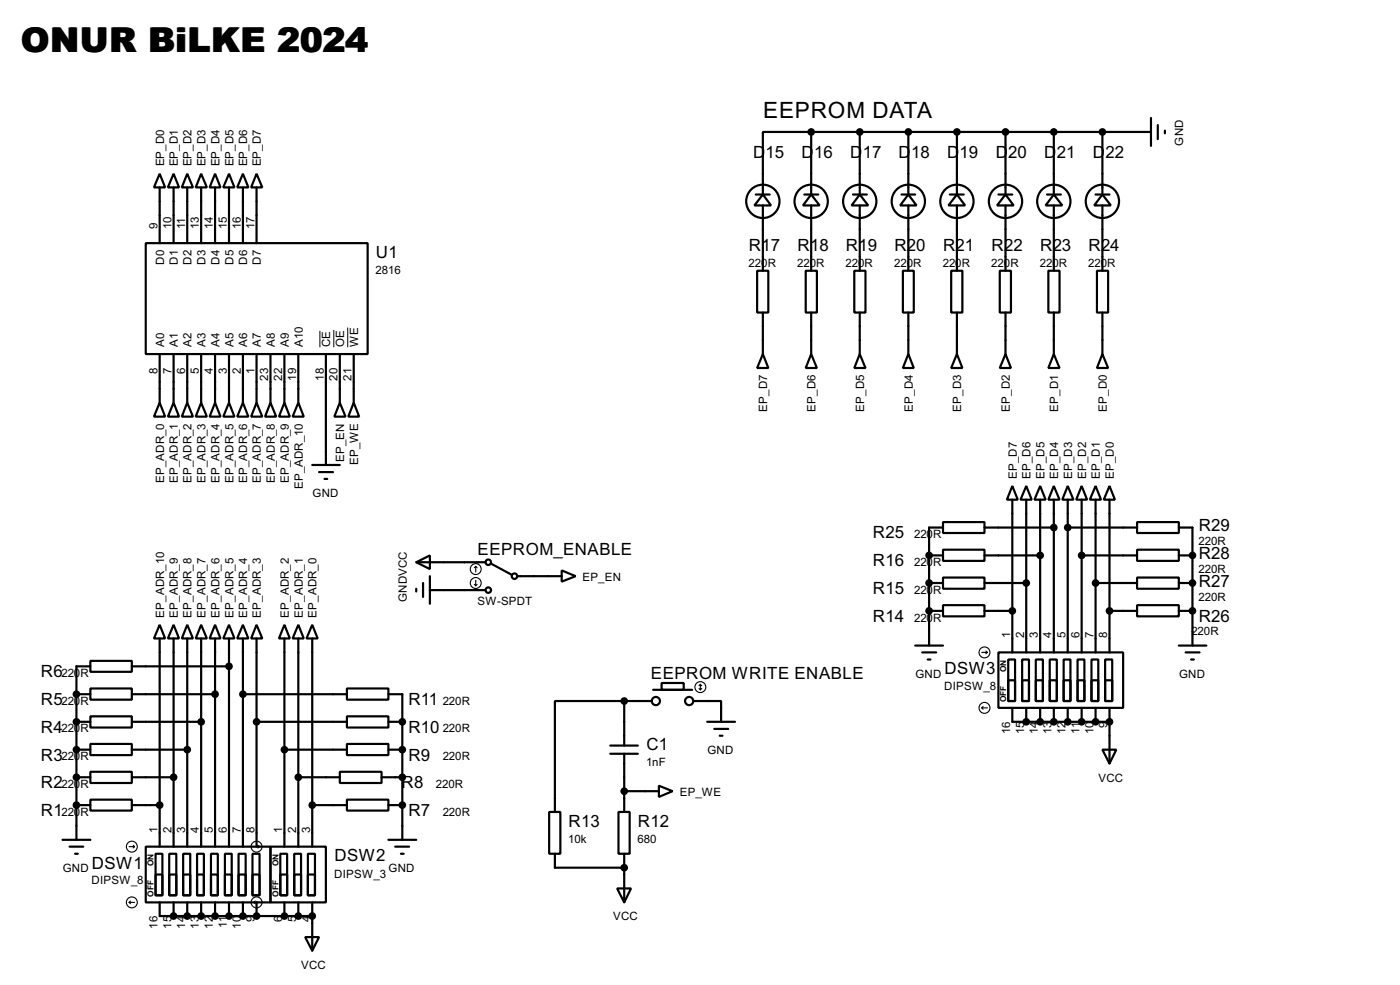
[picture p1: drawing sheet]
<svg xmlns="http://www.w3.org/2000/svg" width="256mm" height="180mm" viewBox="0 0 256 180" stroke-linecap="round" stroke-linejoin="round" font-family="sans-serif">
<g fill="none" stroke="#000" stroke-width=".4">
<path d="M29.3 31.8l1 2.5h-2.1zM29.3 34.3v10.2M31.8 31.8l1 2.5h-2zM31.8 34.3v10.2M34.3 31.8l1.1 2.5h-2.1zM34.3 34.3v10.2M36.9 31.8l1 2.5h-2zM36.9 34.3v10.2M39.4 31.8l1 2.5h-2zM39.4 34.3v10.2M42 31.8l1 2.5h-2.1zM42 34.3v10.2"/>
<path d="M44.5 31.8l1 2.5h-2zM44.5 34.3v10.2M47 31.8l1.1 2.5h-2.1zM47 34.3v10.2M138.5 35.6h2.5M139.8 35.6l1.5 2h-3.1zM139.8 37.6v12M147.4 35.6h2.5M148.6 35.6l1.6 2h-3.1zM148.6 24.2h-8.8v11.4M148.6 24.2v11.4M148.6 37.6v12"/>
<path d="M148.6 24.2h62.3M156.3 35.6h2.5M157.5 35.6l1.6 2h-3.1zM157.5 24.2v11.4M157.5 37.6v12M165.2 35.6h2.5M166.4 35.6l1.5 2h-3zM166.4 24.2v11.4M166.4 37.6v12M174 35.6h2.6M175.3 35.6l1.5 2h-3zM175.3 24.2v11.4"/>
<path d="M175.3 37.6v12M182.9 35.6h2.6M184.2 35.6l1.5 2h-3zM184.2 24.2v11.4M184.2 37.6v12M191.8 35.6h2.6M193.1 35.6l1.5 2h-3zM193.1 24.2v11.4M193.1 37.6v12M200.7 35.6h2.6M202 35.6l1.5 2h-3zM202 24.2v11.4"/>
<path d="M202 37.6v12M210.9 21.6v5.1M212.1 22.9v2.6M213.4 23.9v.5M26.7 44.5h40.7v20.3h-40.7zM138.7 49.6h2.1v7.6h-2.1zM139.8 57.2v7.6M147.6 49.6h2.1v7.6h-2.1zM148.6 57.2v7.6M156.5 49.6h2.1v7.6h-2.1zM157.5 57.2v7.6M165.4 49.6h2v7.6h-2z"/>
<path d="M166.4 57.2v7.6M174.3 49.6h2v7.6h-2zM175.3 57.2v7.6M183.2 49.6h2v7.6h-2zM184.2 57.2v7.6M192.1 49.6h2v7.6h-2zM193.1 57.2v7.6M201 49.6h2v7.6h-2zM202 57.2v7.6M29.3 73.7l1 2.6h-2.1zM29.3 64.8v8.9M31.8 73.7l1 2.6h-2z"/>
<path d="M31.8 64.8v8.9M34.3 73.7l1.1 2.6h-2.1zM34.3 64.8v8.9M36.9 73.7l1 2.6h-2zM36.9 64.8v8.9M39.4 73.7l1 2.6h-2zM39.4 64.8v8.9M42 73.7l1 2.6h-2.1zM42 64.8v8.9M44.5 73.7l1 2.6h-2zM44.5 64.8v8.9M47 73.7l1.1 2.6h-2.1z"/>
<path d="M47 64.8v8.9M49.6 73.7l1 2.6h-2zM49.6 64.8v8.9M52.1 73.7l1 2.6h-2zM52.1 64.8v8.9M54.7 73.7l1 2.6h-2.1zM54.7 64.8v8.9M59.7 64.8v20.3M62.3 73.7l1 2.6h-2zM62.3 64.8v8.9M64.8 73.7l1 2.6h-2zM64.8 64.8v8.9"/>
<path d="M139.8 64.8l1 2.6h-2.1zM148.6 64.8l1.1 2.6h-2.1zM157.5 64.8l1.1 2.6h-2.1zM166.4 64.8l1 2.6h-2zM175.3 64.8l1 2.6h-2zM184.2 64.8l1 2.6h-2zM193.1 64.8l1 2.6h-2zM202 64.8l1 2.6h-2zM57.2 85.1h5.1M58.5 86.4h2.5M59.5 87.7h.5M172.8 95.6h7.6v2h-7.6z"/>
<path d="M172.8 96.6h-2.6v21.6M180.4 96.6h12.7M185.5 89l1 2.5h-2zM185.5 91.5v27.9M188 89l1 2.5h-2zM188 91.5v27.9M190.6 89l1 2.5h-2.1zM190.6 91.5v27.9M193.1 89l1 2.5h-2zM193.1 91.5v27.9M195.6 89l1.1 2.5h-2.1zM195.6 96.6h12.7"/>
<path d="M195.6 91.5v27.9M198.2 89l1 2.5h-2zM198.2 91.5v27.9M200.7 89l1 2.5h-2zM200.7 91.5v27.9M203.3 89l1 2.5h-2.1zM203.3 91.5v27.9M208.3 95.6h7.7v2h-7.7zM216 96.6h2.5v21.6M29.3 114.4l1 2.5h-2.1zM29.3 116.9v38.1M31.8 114.4l1 2.5h-2z"/>
<path d="M31.8 116.9v38.1M34.3 114.4l1.1 2.5h-2.1zM34.3 116.9v38.1M36.9 114.4l1 2.5h-2zM36.9 116.9v38.1M39.4 114.4l1 2.5h-2zM39.4 116.9v38.1M42 114.4l1 2.5h-2.1zM42 116.9v38.1M44.5 114.4l1 2.5h-2zM44.5 116.9v38.1M47 114.4l1.1 2.5h-2.1z"/>
<path d="M47 116.9v38.1M52.1 114.4l1 2.5h-2zM52.1 116.9v38.1M54.7 114.4l1 2.5h-2.1zM54.7 116.9v38.1M57.2 114.4l1 2.5h-2zM57.2 116.9v38.1M76.3 102.9l2.5-1.2v2.5zM76.3 102.9h12.7M76.3 107.8v.5M77.5 106.7v2.6M78.8 108h10.2"/>
<path d="M78.8 105.5v5M90 103.2l3.8 2M94.8 105.5h8.1M102.9 104.4l2.6 1.1-2.6 1zM167.7 118.2h5.1M169 119.4h2.5M170.2 111.8h2.6M170.2 106.7h2.6M170.2 101.7h2.6M172.8 110.8h7.6v2h-7.6zM172.8 105.7h7.6v2.1h-7.6zM172.8 100.6h7.6v2.1h-7.6z"/>
<path d="M180.4 111.8h5.1M180.4 106.7h7.6M180.4 101.7h10.2M182.9 119.4h22.9v10.2h-22.9zM198.2 101.7h10.1M200.7 106.7h7.6M203.3 111.8h5M208.3 105.7h7.7v2.1h-7.7zM208.3 110.8h7.7v2h-7.7zM208.3 100.6h7.7v2.1h-7.7zM216 111.8h2.5M216 106.7h2.5"/>
<path d="M216 101.7h2.5M216 118.2h5M217.2 119.4h2.6M14 137.2h2.6M14 132.1h2.6M14 127.1h2.6M16.6 136.2h7.6v2h-7.6zM16.6 131.1h7.6v2.1h-7.6zM16.6 126h7.6v2.1h-7.6zM16.6 121h7.6v2h-7.6zM16.6 122h-2.6v31.7M24.2 137.2h10.1"/>
<path d="M24.2 132.1h12.7M24.2 127.1h15.2M24.2 122h17.8M44.5 127.1h19.1M47 132.1h16.6M52.1 137.2h11.5M63.6 136.2h7.6v2h-7.6zM63.6 131.1h7.6v2.1h-7.6zM63.6 126h7.6v2.1h-7.6zM71.2 127.1h2.5v26.6M71.2 137.2h2.5M71.2 132.1h2.5"/>
<path d="M111.8 136.5h5.1M111.8 138h5.1M114.4 128.3h-12.7v20.3M114.4 128.3h5M114.4 128.3v8.2M114.4 138v10.6M119.7 126.3h7.1M121.2 125h4.1v1.3h-4.1zM127.1 128.3h5v3.8M129.6 132.1h5.1M130.9 133.4h2.5M131.9 134.7h.5"/>
<path d="M170 120.7h.5M184.7 120.7h1.3v7.6h-1.3zM184.7 124.5h1.3v3.8h-1.3zM185.5 129.6v2.5h17.8M187.3 120.7h1.2v7.6h-1.2zM187.3 124.5h1.2v3.8h-1.2zM188 129.6v2.5M189.8 120.7h1.3v7.6h-1.3zM189.8 124.5h1.3v3.8h-1.3zM190.6 129.6v2.5M192.3 120.7h1.3v7.6h-1.3zM192.3 124.5h1.3v3.8h-1.3z"/>
<path d="M193.1 129.6v2.5M194.9 120.7h1.2v7.6h-1.2zM194.9 124.5h1.2v3.8h-1.2zM195.6 129.6v2.5M197.4 120.7h1.3v7.6h-1.3zM197.4 124.5h1.3v3.8h-1.3zM198.2 129.6v2.5M200 120.7h1.2v7.6h-1.2zM200 124.5h1.2v3.8h-1.2zM200.7 129.6v2.5M202 137.2h2.5l-1.2 2.6zM202.5 120.7h1.3v7.6h-1.3z"/>
<path d="M202.5 124.5h1.3v3.8h-1.3zM203.3 129.6v10.2M218.2 120.7h.5M11.5 153.7h5.1M12.8 155h2.5M13.8 156.3h.5M14 142.3h2.6M14 147.4h2.6M16.6 146.4h7.6v2h-7.6zM16.6 141.3h7.6v2h-7.6zM24.2 142.3h7.6M24.2 147.4h5.1"/>
<path d="M26.7 155h22.9v10.2h-22.9zM28.5 156.3h1.3v7.6h-1.3zM31 156.3h1.3v7.6h-1.3zM33.6 156.3h1.3v7.6h-1.3zM36.1 156.3h1.3v7.6h-1.3zM38.7 156.3h1.2v7.6h-1.2zM41.2 156.3h1.3v7.6h-1.3zM43.7 156.3h1.3v7.6h-1.3zM46.3 156.3h1.3v7.6h-1.3zM49.6 155h10.1v10.2h-10.1zM51.4 156.3h1.2v7.6h-1.2zM53.9 156.3h1.3v7.6h-1.3z"/>
<path d="M54.7 142.3h7.6M56.4 156.3h1.3v7.6h-1.3zM57.2 147.4h6.4M62.3 141.3h7.6v2h-7.6zM63.6 146.4h7.6v2h-7.6zM69.9 142.3h3.8M71.2 147.4h2.5M71.2 153.7h5.1M72.4 155h2.6M73.5 156.3h.5M100.6 148.6h2.1v7.7h-2.1zM101.7 156.3v2.5h12.7"/>
<path d="M113.3 148.6h2.1v7.7h-2.1zM114.4 156.3v8.9M114.4 144.8h6.3M120.7 143.8l2.5 1-2.5 1.1zM28.5 160.1h1.3v3.8h-1.3zM29.3 165.2v2.5h27.9M31 160.1h1.3v3.8h-1.3zM31.8 165.2v2.5M33.6 160.1h1.3v3.8h-1.3zM34.3 165.2v2.5M36.1 160.1h1.3v3.8h-1.3zM36.9 165.2v2.5"/>
<path d="M38.7 160.1h1.2v3.8h-1.2zM39.4 165.2v2.5M41.2 160.1h1.3v3.8h-1.3zM42 165.2v2.5M43.7 160.1h1.3v3.8h-1.3zM44.5 165.2v2.5M46.3 160.1h1.3v3.8h-1.3zM47 165.2v2.5M51.4 160.1h1.2v3.8h-1.2zM52.1 165.2v2.5M53.9 160.1h1.3v3.8h-1.3zM54.7 165.2v2.5"/>
<path d="M55.9 171.5h2.6l-1.3 2.5zM56.4 160.1h1.3v3.8h-1.3zM57.2 165.2v8.8M113.1 162.6h2.5l-1.2 2.6z"/>
<circle cx="139.7" cy="36.9" r="3.1"/>
<circle cx="148.6" cy="36.9" r="3.1"/>
<circle cx="157.5" cy="36.9" r="3.1"/>
<circle cx="166.4" cy="36.9" r="3.1"/>
<circle cx="175.3" cy="36.9" r="3.1"/>
<circle cx="184.2" cy="36.9" r="3.1"/>
<circle cx="193" cy="36.9" r="3.1"/>
<circle cx="201.9" cy="36.9" r="3.1"/>
<circle cx="89.4" cy="102.9" r=".5"/>
<circle cx="89.4" cy="108" r=".5"/>
<circle cx="94.2" cy="105.5" r=".5"/>
<circle cx="120.1" cy="128.3" r=".75"/>
<circle cx="126.2" cy="128.3" r=".75"/>
</g>
<g fill="#000">
<circle cx="170.2" cy="101.7" r=".2"/>
<circle cx="170.2" cy="111.8" r=".2"/>
<circle cx="170.2" cy="106.7" r=".2"/>
<circle cx="218.5" cy="101.7" r=".2"/>
<circle cx="218.5" cy="106.7" r=".2"/>
<circle cx="218.5" cy="111.8" r=".2"/>
<circle cx="14" cy="132.1" r=".2"/>
<circle cx="14" cy="137.2" r=".2"/>
<circle cx="14" cy="127.1" r=".2"/>
<circle cx="73.7" cy="132.1" r=".2"/>
<circle cx="73.7" cy="137.2" r=".2"/>
<circle cx="188" cy="132.1" r=".2"/>
<circle cx="190.6" cy="132.1" r=".2"/>
<circle cx="193.1" cy="132.1" r=".2"/>
<circle cx="195.6" cy="132.1" r=".2"/>
<circle cx="198.2" cy="132.1" r=".2"/>
<circle cx="200.7" cy="132.1" r=".2"/>
<circle cx="203.3" cy="132.1" r=".2"/>
<circle cx="14" cy="142.3" r=".2"/>
<circle cx="14" cy="147.4" r=".2"/>
<circle cx="73.7" cy="147.4" r=".2"/>
<circle cx="114.4" cy="158.8" r=".2"/>
<circle cx="31.8" cy="167.7" r=".2"/>
<circle cx="34.3" cy="167.7" r=".2"/>
<circle cx="36.9" cy="167.7" r=".2"/>
<circle cx="39.4" cy="167.7" r=".2"/>
<circle cx="42" cy="167.7" r=".2"/>
<circle cx="44.5" cy="167.7" r=".2"/>
<circle cx="47" cy="167.7" r=".2"/>
<circle cx="52.1" cy="167.7" r=".2"/>
<circle cx="54.7" cy="167.7" r=".2"/>
<circle cx="57.2" cy="167.7" r=".2"/>
</g>
<path d="M63.7 60v3.6M58.6 60.6v3M61.2 60.4v3.1" fill="none" stroke="#000" stroke-width=".18"/>
<g fill="#000" stroke="#000" stroke-width=".4">
<circle cx="148.6" cy="24.2" r=".5"/>
<circle cx="157.5" cy="24.2" r=".5"/>
<circle cx="166.4" cy="24.2" r=".5"/>
<circle cx="175.3" cy="24.2" r=".5"/>
<circle cx="184.2" cy="24.2" r=".5"/>
<circle cx="193" cy="24.2" r=".5"/>
<circle cx="201.9" cy="24.2" r=".5"/>
<circle cx="193" cy="96.6" r=".5"/>
<circle cx="195.6" cy="96.6" r=".5"/>
<circle cx="170.2" cy="106.7" r=".5"/>
<circle cx="170.2" cy="111.8" r=".5"/>
<circle cx="170.2" cy="101.7" r=".5"/>
<circle cx="185.4" cy="111.8" r=".5"/>
<circle cx="188" cy="106.7" r=".5"/>
<circle cx="190.5" cy="101.7" r=".5"/>
<circle cx="198.1" cy="101.7" r=".5"/>
<circle cx="200.7" cy="106.7" r=".5"/>
<circle cx="203.2" cy="111.8" r=".5"/>
<circle cx="218.4" cy="106.7" r=".5"/>
<circle cx="218.4" cy="111.8" r=".5"/>
<circle cx="218.4" cy="101.7" r=".5"/>
<circle cx="14" cy="132.1" r=".5"/>
<circle cx="14" cy="127.1" r=".5"/>
<circle cx="14" cy="137.2" r=".5"/>
<circle cx="34.3" cy="137.2" r=".5"/>
<circle cx="36.8" cy="132.1" r=".5"/>
<circle cx="39.4" cy="127.1" r=".5"/>
<circle cx="41.9" cy="122" r=".5"/>
<circle cx="44.5" cy="127.1" r=".5"/>
<circle cx="47" cy="132.1" r=".5"/>
<circle cx="52.1" cy="137.2" r=".5"/>
<circle cx="73.7" cy="132.1" r=".5"/>
<circle cx="73.7" cy="137.2" r=".5"/>
<circle cx="114.3" cy="128.3" r=".5"/>
<circle cx="188" cy="132.1" r=".5"/>
<circle cx="190.5" cy="132.1" r=".5"/>
<circle cx="193" cy="132.1" r=".5"/>
<circle cx="195.6" cy="132.1" r=".5"/>
<circle cx="198.1" cy="132.1" r=".5"/>
<circle cx="200.7" cy="132.1" r=".5"/>
<circle cx="203.2" cy="132.1" r=".5"/>
<circle cx="14" cy="147.4" r=".5"/>
<circle cx="14" cy="142.3" r=".5"/>
<circle cx="29.2" cy="147.4" r=".5"/>
<circle cx="31.8" cy="142.3" r=".5"/>
<circle cx="54.6" cy="142.3" r=".5"/>
<circle cx="57.2" cy="147.4" r=".5"/>
<circle cx="73.7" cy="147.4" r=".5"/>
<circle cx="73.7" cy="142.3" r=".5"/>
<circle cx="114.3" cy="144.8" r=".5"/>
<circle cx="114.3" cy="158.8" r=".5"/>
<circle cx="31.8" cy="167.7" r=".5"/>
<circle cx="34.3" cy="167.7" r=".5"/>
<circle cx="36.8" cy="167.7" r=".5"/>
<circle cx="39.4" cy="167.7" r=".5"/>
<circle cx="41.9" cy="167.7" r=".5"/>
<circle cx="44.5" cy="167.7" r=".5"/>
<circle cx="47" cy="167.7" r=".5"/>
<circle cx="52.1" cy="167.7" r=".5"/>
<circle cx="54.6" cy="167.7" r=".5"/>
<circle cx="57.2" cy="167.7" r=".5"/>
</g>
<g fill="none" stroke="#000" stroke-width=".2">
<path d="M86.9 107l.3 .2M87.2 103.7l.2 .2M87.2 103.7l-.3 .2M87.2 103.7v1M87.2 106.2v1M87.4 107l-.2 .2M179.9 119.4h1M180.6 119.2l.3 .2M180.9 119.4l-.3 .3M128.1 126l.2 .3M128.3 125.3v1M128.3 125.3l-.2 .2"/>
<path d="M128.3 125.3l.3 .2M128.6 126l-.3 .3M179.9 129.6l.2 .2M179.9 129.6h1M180.1 129.3l-.2 .3M23.7 155h1M24.4 154.7l.3 .3M24.7 155l-.3 .2M46.5 155h1.1M47.3 154.7l.3 .3M47.6 155l-.3 .2M23.7 165.2l.2 .2"/>
<path d="M23.7 165.2h1M23.9 164.9l-.2 .3M46.5 165.2h1.1M46.5 165.2l.3 .2M46.8 164.9l-.3 .3"/>
<circle cx="87.1" cy="106.7" r="1"/>
<circle cx="87.1" cy="104.2" r="1"/>
<circle cx="180.3" cy="119.4" r="1"/>
<circle cx="128.3" cy="125.8" r="1"/>
<circle cx="180.3" cy="129.6" r="1"/>
<circle cx="24.1" cy="155" r="1"/>
<circle cx="47" cy="155" r="1"/>
<circle cx="24.1" cy="165.2" r="1"/>
<circle cx="47" cy="165.2" r="1"/>
</g>
<text font-size="8.9" x="3.8" y="9.5">ONUR BiLKE 2024</text>
<text font-size="4.6" x="139.8" y="21.6">EEPROM DATA</text>
<g font-size="3.5">
<text x="138" y="28.9">D</text>
<text x="140.3" y="28.9">15</text>
<text x="146.9" y="28.9">D</text>
<text x="149.2" y="28.9">16</text>
<text x="155.8" y="28.9">D</text>
<text x="158.1" y="28.9">17</text>
<text x="164.6" y="28.9">D</text>
<text x="166.9" y="28.9">18</text>
<text x="173.5" y="28.9">D</text>
<text x="175.8" y="28.9">19</text>
<text x="182.4" y="28.9">D</text>
<text x="184.7" y="28.9">20</text>
<text x="191.3" y="28.9">D</text>
<text x="193.6" y="28.9">21</text>
<text x="200.2" y="28.9">D</text>
<text x="202.5" y="28.9">22</text>
<text x="68.9" y="47.2">U1</text>
<text x="137.2" y="45.9">R17</text>
<text x="146.1" y="45.9">R18</text>
<text x="155" y="45.9">R19</text>
<text x="163.9" y="45.9">R20</text>
<text x="172.8" y="45.9">R21</text>
<text x="181.7" y="45.9">R22</text>
<text x="190.6" y="45.9">R23</text>
<text x="199.4" y="45.9">R24</text>
<text x="87.5" y="101.6">EEPROM_ENABLE</text>
<text x="159.9" y="98.6">R25</text>
<text x="219.6" y="97.3">R29</text>
<text x="159.9" y="103.6">R16</text>
<text x="219.6" y="107.5">R27</text>
<text x="219.6" y="102.4">R28</text>
<text x="159.9" y="113.8">R14</text>
<text x="159.9" y="108.7">R15</text>
<text x="219.6" y="113.8">R26</text>
<text x="7.5" y="124">R6</text>
<text x="119.3" y="124.2">EEPROM WRITE ENABLE</text>
<text x="173" y="123.4">DSW3</text>
<text x="7.5" y="129">R5</text>
<text x="74.8" y="129">R11</text>
<text x="7.5" y="134.1">R4</text>
<text x="74.8" y="134.1">R10</text>
<text x="118.4" y="137.4">C1</text>
<text x="7.5" y="139.2">R3</text>
<text x="74.8" y="139.2">R9</text>
<text x="7.5" y="149.4">R1</text>
<text x="7.5" y="144.3">R2</text>
<text x="73.6" y="144.3">R8</text>
<text x="74.8" y="149.4">R7</text>
<text x="104.2" y="151.3">R13</text>
<text x="116.9" y="151.3">R12</text>
<text x="16.8" y="159">DSW1</text>
<text x="61.3" y="157.7">DSW2</text>
</g>
<g font-size="2.4">
<text x="216.8" y="26.7" transform="rotate(-90 216.8 26.7)">GND</text>
<text x="30.1" y="30.5" transform="rotate(-90 30.1 30.5)">EP_D0</text>
<text x="32.6" y="30.5" transform="rotate(-90 32.6 30.5)">EP_D1</text>
<text x="35.1" y="30.5" transform="rotate(-90 35.1 30.5)">EP_D2</text>
<text x="37.7" y="30.5" transform="rotate(-90 37.7 30.5)">EP_D3</text>
<text x="40.2" y="30.5" transform="rotate(-90 40.2 30.5)">EP_D4</text>
<text x="42.8" y="30.5" transform="rotate(-90 42.8 30.5)">EP_D5</text>
<text x="45.3" y="30.5" transform="rotate(-90 45.3 30.5)">EP_D6</text>
<text x="47.8" y="30.5" transform="rotate(-90 47.8 30.5)">EP_D7</text>
<text x="28.8" y="42" transform="rotate(-90 28.8 42)">9</text>
<text x="31.4" y="42" transform="rotate(-90 31.4 42)">10</text>
<text x="33.9" y="42" transform="rotate(-90 33.9 42)">11</text>
<text x="36.5" y="42" transform="rotate(-90 36.5 42)">13</text>
<text x="39" y="42" transform="rotate(-90 39 42)">14</text>
<text x="41.6" y="42" transform="rotate(-90 41.6 42)">15</text>
<text x="44.1" y="42" transform="rotate(-90 44.1 42)">16</text>
<text x="46.6" y="42" transform="rotate(-90 46.6 42)">17</text>
<text x="30.1" y="48.4" transform="rotate(-90 30.1 48.4)">D0</text>
<text x="32.6" y="48.4" transform="rotate(-90 32.6 48.4)">D1</text>
<text x="35.1" y="48.4" transform="rotate(-90 35.1 48.4)">D2</text>
<text x="37.7" y="48.4" transform="rotate(-90 37.7 48.4)">D3</text>
<text x="40.2" y="48.4" transform="rotate(-90 40.2 48.4)">D4</text>
<text x="42.8" y="48.4" transform="rotate(-90 42.8 48.4)">D5</text>
<text x="45.3" y="48.4" transform="rotate(-90 45.3 48.4)">D6</text>
<text x="47.8" y="48.4" transform="rotate(-90 47.8 48.4)">D7</text>
<text x="68.8" y="50.1">2816</text>
<text x="137.2" y="48.8">220R</text>
<text x="146.1" y="48.8">220R</text>
<text x="154.9" y="48.8">220R</text>
<text x="163.8" y="48.8">220R</text>
<text x="172.7" y="48.8">220R</text>
<text x="181.6" y="48.8">220R</text>
<text x="190.5" y="48.8">220R</text>
<text x="199.4" y="48.8">220R</text>
<text x="30.1" y="63.5" transform="rotate(-90 30.1 63.5)">A0</text>
<text x="32.6" y="63.5" transform="rotate(-90 32.6 63.5)">A1</text>
<text x="35.1" y="63.5" transform="rotate(-90 35.1 63.5)">A2</text>
<text x="37.7" y="63.5" transform="rotate(-90 37.7 63.5)">A3</text>
<text x="40.2" y="63.5" transform="rotate(-90 40.2 63.5)">A4</text>
<text x="42.8" y="63.5" transform="rotate(-90 42.8 63.5)">A5</text>
<text x="45.3" y="63.5" transform="rotate(-90 45.3 63.5)">A6</text>
<text x="47.8" y="63.5" transform="rotate(-90 47.8 63.5)">A7</text>
<text x="50.4" y="63.5" transform="rotate(-90 50.4 63.5)">A8</text>
<text x="52.9" y="63.5" transform="rotate(-90 52.9 63.5)">A9</text>
<text x="55.5" y="63.5" transform="rotate(-90 55.5 63.5)">A10</text>
<text x="60.5" y="63.5" transform="rotate(-90 60.5 63.5)">CE</text>
<text x="63.1" y="63.5" transform="rotate(-90 63.1 63.5)">OE</text>
<text x="65.6" y="63.5" transform="rotate(-90 65.6 63.5)">WE</text>
<text x="28.8" y="68.5" transform="rotate(-90 28.8 68.5)">8</text>
<text x="31.4" y="68.5" transform="rotate(-90 31.4 68.5)">7</text>
<text x="33.9" y="68.5" transform="rotate(-90 33.9 68.5)">6</text>
<text x="36.5" y="68.5" transform="rotate(-90 36.5 68.5)">5</text>
<text x="39" y="68.5" transform="rotate(-90 39 68.5)">4</text>
<text x="41.5" y="68.5" transform="rotate(-90 41.5 68.5)">3</text>
<text x="44.1" y="68.5" transform="rotate(-90 44.1 68.5)">2</text>
<text x="46.6" y="68.5" transform="rotate(-90 46.6 68.5)">1</text>
<text x="49.1" y="69.7" transform="rotate(-90 49.1 69.7)">23</text>
<text x="51.7" y="69.7" transform="rotate(-90 51.7 69.7)">22</text>
<text x="54.2" y="69.7" transform="rotate(-90 54.2 69.7)">19</text>
<text x="59.3" y="69.7" transform="rotate(-90 59.3 69.7)">18</text>
<text x="61.9" y="69.7" transform="rotate(-90 61.9 69.7)">20</text>
<text x="64.4" y="69.7" transform="rotate(-90 64.4 69.7)">21</text>
<text x="140.6" y="75.3" transform="rotate(-90 140.6 75.3)">EP_D7</text>
<text x="149.4" y="75.3" transform="rotate(-90 149.4 75.3)">EP_D6</text>
<text x="158.3" y="75.3" transform="rotate(-90 158.3 75.3)">EP_D5</text>
<text x="167.2" y="75.3" transform="rotate(-90 167.2 75.3)">EP_D4</text>
<text x="176.1" y="75.3" transform="rotate(-90 176.1 75.3)">EP_D3</text>
<text x="185" y="75.3" transform="rotate(-90 185 75.3)">EP_D2</text>
<text x="193.9" y="75.3" transform="rotate(-90 193.9 75.3)">EP_D1</text>
<text x="202.8" y="75.3" transform="rotate(-90 202.8 75.3)">EP_D0</text>
<text x="30.1" y="88.4" transform="rotate(-90 30.1 88.4)">EP_ADR_0</text>
<text x="32.6" y="88.4" transform="rotate(-90 32.6 88.4)">EP_ADR_1</text>
<text x="35.1" y="88.4" transform="rotate(-90 35.1 88.4)">EP_ADR_2</text>
<text x="37.7" y="88.4" transform="rotate(-90 37.7 88.4)">EP_ADR_3</text>
<text x="40.2" y="88.4" transform="rotate(-90 40.2 88.4)">EP_ADR_4</text>
<text x="42.8" y="88.4" transform="rotate(-90 42.8 88.4)">EP_ADR_5</text>
<text x="45.3" y="88.4" transform="rotate(-90 45.3 88.4)">EP_ADR_6</text>
<text x="47.8" y="88.4" transform="rotate(-90 47.8 88.4)">EP_ADR_7</text>
<text x="50.4" y="88.4" transform="rotate(-90 50.4 88.4)">EP_ADR_8</text>
<text x="52.9" y="88.4" transform="rotate(-90 52.9 88.4)">EP_ADR_9</text>
<text x="55.5" y="89.5" transform="rotate(-90 55.5 89.5)">EP_ADR_10</text>
<text x="63.1" y="84.5" transform="rotate(-90 63.1 84.5)">EP_EN</text>
<text x="65.6" y="85.1" transform="rotate(-90 65.6 85.1)">EP_WE</text>
<text x="186.3" y="87.6" transform="rotate(-90 186.3 87.6)">EP_D7</text>
<text x="188.8" y="87.6" transform="rotate(-90 188.8 87.6)">EP_D6</text>
<text x="191.4" y="87.6" transform="rotate(-90 191.4 87.6)">EP_D5</text>
<text x="193.9" y="87.6" transform="rotate(-90 193.9 87.6)">EP_D4</text>
<text x="196.4" y="87.6" transform="rotate(-90 196.4 87.6)">EP_D3</text>
<text x="199" y="87.6" transform="rotate(-90 199 87.6)">EP_D2</text>
<text x="201.5" y="87.6" transform="rotate(-90 201.5 87.6)">EP_D1</text>
<text x="204.1" y="87.6" transform="rotate(-90 204.1 87.6)">EP_D0</text>
<text x="57.2" y="91">GND</text>
<text x="167.5" y="98.5">220R</text>
<text x="219.6" y="99.8">220R</text>
<text x="106.7" y="106.3">EP_EN</text>
<text x="167.5" y="103.6">220R</text>
<text x="219.6" y="104.9">220R</text>
<text x="30" y="113" transform="rotate(-90 30 113)">EP_ADR_10</text>
<text x="32.6" y="113" transform="rotate(-90 32.6 113)">EP_ADR_9</text>
<text x="35.1" y="113" transform="rotate(-90 35.1 113)">EP_ADR_8</text>
<text x="37.6" y="113" transform="rotate(-90 37.6 113)">EP_ADR_7</text>
<text x="40.2" y="113" transform="rotate(-90 40.2 113)">EP_ADR_6</text>
<text x="42.7" y="113" transform="rotate(-90 42.7 113)">EP_ADR_5</text>
<text x="45.3" y="113" transform="rotate(-90 45.3 113)">EP_ADR_4</text>
<text x="47.8" y="113" transform="rotate(-90 47.8 113)">EP_ADR_3</text>
<text x="52.9" y="113" transform="rotate(-90 52.9 113)">EP_ADR_2</text>
<text x="55.4" y="113" transform="rotate(-90 55.4 113)">EP_ADR_1</text>
<text x="58" y="113" transform="rotate(-90 58 113)">EP_ADR_0</text>
<text x="74.5" y="110.2" transform="rotate(-90 74.5 110.2)">GNDVCC</text>
<text x="87.5" y="110.7">SW-SPDT</text>
<text x="167.5" y="113.8">220R</text>
<text x="167.5" y="108.7">220R</text>
<text x="219.6" y="110">220R</text>
<text x="185.1" y="116.8" transform="rotate(-90 185.1 116.8)">1</text>
<text x="187.6" y="116.9" transform="rotate(-90 187.6 116.9)">2</text>
<text x="190.2" y="116.9" transform="rotate(-90 190.2 116.9)">3</text>
<text x="192.6" y="116.8" transform="rotate(-90 192.6 116.8)">4</text>
<text x="195.2" y="116.8" transform="rotate(-90 195.2 116.8)">5</text>
<text x="197.8" y="116.8" transform="rotate(-90 197.8 116.8)">6</text>
<text x="200.3" y="116.9" transform="rotate(-90 200.3 116.9)">7</text>
<text x="202.9" y="116.9" transform="rotate(-90 202.9 116.9)">8</text>
<text x="218.3" y="116.3">220R</text>
<text x="11.3" y="123.9">220R</text>
<text x="167.7" y="124">GND</text>
<text x="216" y="124">GND</text>
<text x="11.3" y="129">220R</text>
<text x="81.1" y="129">220R</text>
<text x="173" y="126.3">DIPSW_8</text>
<text x="11.3" y="134.1">220R</text>
<text x="81.1" y="134.1">220R</text>
<text x="185.1" y="134.4" transform="rotate(-90 185.1 134.4)">16</text>
<text x="187.6" y="134.4" transform="rotate(-90 187.6 134.4)">15</text>
<text x="190.2" y="134.4" transform="rotate(-90 190.2 134.4)">14</text>
<text x="192.7" y="134.4" transform="rotate(-90 192.7 134.4)">13</text>
<text x="195.2" y="134.4" transform="rotate(-90 195.2 134.4)">12</text>
<text x="197.8" y="134.3" transform="rotate(-90 197.8 134.3)">11</text>
<text x="200.3" y="134.4" transform="rotate(-90 200.3 134.4)">10</text>
<text x="202.9" y="133.3" transform="rotate(-90 202.9 133.3)">9</text>
<text x="11.3" y="139.2">220R</text>
<text x="81.1" y="139.2">220R</text>
<text x="118.4" y="140.3">1nF</text>
<text x="129.6" y="138">GND</text>
<text x="201.2" y="143.1">VCC</text>
<text x="11.3" y="149.3">220R</text>
<text x="11.3" y="144.2">220R</text>
<text x="79.9" y="144.2">220R</text>
<text x="81.1" y="149.3">220R</text>
<text x="124.5" y="145.6">EP_WE</text>
<text x="28.9" y="152.4" transform="rotate(-90 28.9 152.4)">1</text>
<text x="31.4" y="152.5" transform="rotate(-90 31.4 152.5)">2</text>
<text x="33.9" y="152.5" transform="rotate(-90 33.9 152.5)">3</text>
<text x="36.5" y="152.5" transform="rotate(-90 36.5 152.5)">4</text>
<text x="39" y="152.5" transform="rotate(-90 39 152.5)">5</text>
<text x="41.6" y="152.4" transform="rotate(-90 41.6 152.4)">6</text>
<text x="44.1" y="152.5" transform="rotate(-90 44.1 152.5)">7</text>
<text x="46.6" y="152.5" transform="rotate(-90 46.6 152.5)">8</text>
<text x="51.7" y="152.5" transform="rotate(-90 51.7 152.5)">1</text>
<text x="54.3" y="152.4" transform="rotate(-90 54.3 152.4)">2</text>
<text x="56.8" y="152.5" transform="rotate(-90 56.8 152.5)">3</text>
<text x="104.1" y="154.3">10k</text>
<text x="116.8" y="154.3">680</text>
<text x="11.5" y="159.6">GND</text>
<text x="16.8" y="161.9">DIPSW_8</text>
<text x="61.2" y="160.6">DIPSW_3</text>
<text x="71.2" y="159.6">GND</text>
<text x="28.8" y="170" transform="rotate(-90 28.8 170)">16</text>
<text x="31.4" y="170" transform="rotate(-90 31.4 170)">15</text>
<text x="33.9" y="170" transform="rotate(-90 33.9 170)">14</text>
<text x="36.5" y="170" transform="rotate(-90 36.5 170)">13</text>
<text x="39" y="170" transform="rotate(-90 39 170)">12</text>
<text x="41.5" y="169.8" transform="rotate(-90 41.5 169.8)">11</text>
<text x="44.1" y="170" transform="rotate(-90 44.1 170)">10</text>
<text x="46.6" y="168.8" transform="rotate(-90 46.6 168.8)">9</text>
<text x="51.7" y="168.8" transform="rotate(-90 51.7 168.8)">6</text>
<text x="54.3" y="168.8" transform="rotate(-90 54.3 168.8)">5</text>
<text x="56.8" y="168.8" transform="rotate(-90 56.8 168.8)">4</text>
<text x="112.3" y="168.5">VCC</text>
<text x="55.2" y="177.4">VCC</text>
</g>
<g font-size="1.7">
<text x="184.4" y="123" transform="rotate(-90 184.4 123)">ON</text>
<text x="184.4" y="128.5" transform="rotate(-90 184.4 128.5)">OFF</text>
<text x="28.2" y="158.6" transform="rotate(-90 28.2 158.6)">ON</text>
<text x="51" y="158.6" transform="rotate(-90 51 158.6)">ON</text>
<text x="28.2" y="164.1" transform="rotate(-90 28.2 164.1)">OFF</text>
<text x="51" y="164.1" transform="rotate(-90 51 164.1)">OFF</text>
</g>
</svg>
